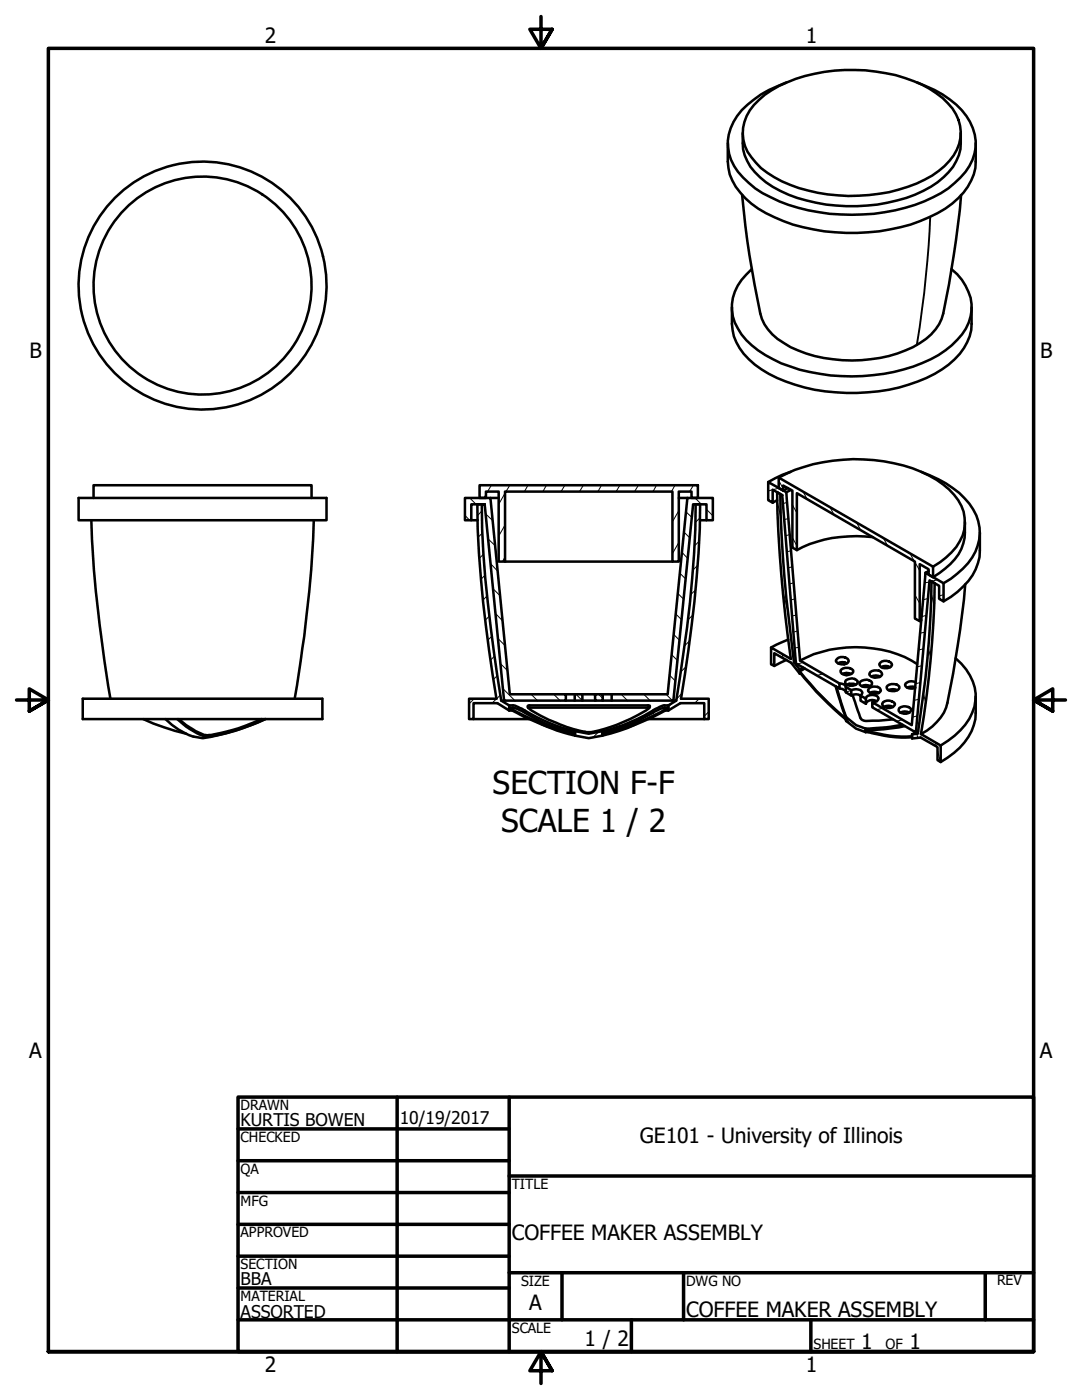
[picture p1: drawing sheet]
<svg xmlns="http://www.w3.org/2000/svg" width="216mm" height="279mm" viewBox="0 0 216 279" stroke-linecap="round" stroke-linejoin="round" font-family="sans-serif">
<!-- layer: Hatch (ANSI) -->
<g fill="none" stroke="#000" stroke-width=".2">
<path d="M93.7 99.4l1.3 1.2M97 98.7l-.4 .7M98 96.8l-.7 1.3M100.8 98.4l-1.3 2.2M101.7 96.8l-.7 1.3M105.3 96.8l-.7 1.3M109 96.8l-.7 1.3M112.7 96.8l-.7 1.3M116.4 96.8l-.8 1.3M120 96.8l-.7 1.3M123.7 96.8l-.8 1.3M127.4 96.8l-.8 1.3"/>
<path d="M131 96.8l-.7 1.3M134.7 96.8l-.7 1.3M138.4 96.8l-.8 1.3M138.7 99.4l1.3 1.2M155.4 95.9l.9 1.6M155.4 97.4l-2.1 .6M160.3 98.2l.8 1.5M92.8 102.9l.9 .9M96.1 102l-.8 .9M96.3 106.4l-.9 .8M96.5 110.6l-.9 .8M96.8 114.8l-.9 .8"/>
<path d="M96.8 102.5l1.5 1.4M97.2 118.9l-.8 .9M97.3 107.5l1.5 1.4M97.9 112.5l1.4 1.4M98.4 117.5l1.4 1.4M100.8 104.8l-1.3 2.2M100.8 111.1l-.5 1M135.3 118.4l1.1 1.2M135.4 101.9l-1.2 2.2M135.4 108.3l-1.2 2.2M135.6 114.4l1.2 1.1M136.1 110.2l1.1 1.2"/>
<path d="M136.5 106.2l1.1 1.1M136.8 102.1l1.2 1.2M138.8 117.7l-1 1M139.2 112.8l-1 1M139.5 108l-.9 1M139.6 103.4l-.9 .9M141 101.7l1.2 1.2M155.1 100.3l.7 2.8M156.2 118l1 4M157 100.3l-.8 .2M157.3 103.5l-.8 .2M157.6 106.7l-.9 .2"/>
<path d="M157.9 109.9l-.9 .2M158.1 113.1l-.8 .2M158.1 107.3l.9 1.6M158.1 100.8l.9 1.6M158.4 116.3l-.9 .2M158.6 119.5l-.8 .3M165.6 101.2l.8 1.5M170.9 104.3l.9 1.6M176.3 107.4l.8 1.5M181.6 110.5l.8 1.5M182.6 118.7l.9 1.7M182.6 112.2l.9 1.7"/>
<path d="M185.2 119.4l-1 .3M185.5 116.1l-1 .2M185.9 118.6l.5 2.4M187.1 115.7l-1.2 .3M188.3 118.7l-.9 .2M94.6 139.4l-1 1.1M97.7 122.9l-.9 .9M98.2 126.9l-.9 .9M98.7 130.9l-.8 .8M98.9 122.4l1.4 1.5M99.3 134.8l-.8 .8M99.4 127.4l1.4 1.4"/>
<path d="M99.8 132.4l1.5 1.5M99.9 138.7l-1.7 1.6M100.3 137.4l2.4 2.4M106 138.6l1.3 1.2M110.5 138.6l1.3 1.2M114.9 138.6l1.3 1.2M119.4 138.6l.9 .8M124 138.6l1.2 1.2M128.5 138.6l1.2 1.2M132.9 138.6l1.3 1.2M133.6 134.7l1.1 1.2M134 130.7l1.2 1.1"/>
<path d="M134.4 126.6l1.2 1.2M134.8 122.5l1.2 1.2M136 138.4l-1 1.1M136.8 133.1l-1 1.1M137.6 127.9l-1 1M138.2 122.7l-1 1.1M139.5 139.4l-.9 .9M156.1 130.5l.2 .9M158.9 122.7l-.8 .2M159.1 125.9l-.8 .3M159.4 129.2l-.8 .1M160.3 132.2l-1.3 .3"/>
<path d="M160.5 135.1v.3M164.2 134.5l-1.2 .3M165 140v.2M167.5 137l-.6 .1M169.9 137.8l-1.1 .3M172.1 139.1l-.4 .1M183.3 139.6l-.9 .2M183.6 136.2l-.9 .3M184 132.8l-1 .3M184.3 138.5l.4 1.8M184.3 129.5l-1 .2M184.5 126.2l-.9 .2"/>
<path d="M184.8 122.8l-.9 .3M185.2 129.3l.5 2M101.7 141.3l-.3 .4M104.6 142.9l-.1 .1M107.8 144.2l-.2 .2M111.1 145.4l-.1 .1M114.7 146.3l-.2 .2M115 146l-.3 .2M119.4 146l-1.1 1.2M125 145l-.3 .3M133.1 141.4l-.5 .5M134.2 140.3l-.9 .8"/>
<path d="M141.4 142l-.9 .9M169.1 143.4l.3 .9M173 145.8v.2M176.1 141.4l-1.2 .3M176.5 146.6v.2M179.8 147l.1 .2M180.1 143.6l-1.3 .4M182.9 146.4l.2 .9M183 142.9l-.9 .2M186.6 148.1l.3 .9M187.1 149.8l.5 2.2"/>
</g>
<!-- layer: Visible (ANSI) -->
<g fill="none" stroke="#000" stroke-width=".51">
<path d="M151.4 19.9a22.1 22.1 0 0 1 11.1-5.2 34.7 34.7 0 0 1 21.5 2.2 14.8 14.8 0 0 1 6.8 5.9 8 8 0 0 1-1.3 9.3 22.2 22.2 0 0 1-12.1 6.3 34 34 0 0 1-22.9-3 13.5 13.5 0 0 1-5.8-6.3 8.4 8.4 0 0 1 2.7-9.2zM156.9 16.4a20.6 20.6 0 0 0-9.8 6.8 9.2 9.2 0 0 0 1.2 12.2 21.2 21.2 0 0 0 9.1 5.5 40.9 40.9 0 0 0 27-.7 18.2 18.2 0 0 0 9-7.1 8.8 8.8 0 0 0-.6-9.9 18.5 18.5 0 0 0-8-6l-1.8-.8M145.2 28.6a13 13 0 0 0 1.6 8.7 17.1 17.1 0 0 0 7.8 6.1 38.7 38.7 0 0 0 23 2.4 29.6 29.6 0 0 0 12.4-5.2 11.3 11.3 0 0 0 4.7-8.3v-3.7M148.1 38.9l.3 3.1a167.4 167.4 0 0 0 3.6 21.6 9.8 9.8 0 0 0 4.4 4.9 25.9 25.9 0 0 0 15.5 3.4 23.8 23.8 0 0 0 12.9-4.3 9.2 9.2 0 0 0 3.4-5.1 199.2 199.2 0 0 0 3.6-23.6M148.2 26.5a10.2 10.2 0 0 0 4.6 9.9 28.6 28.6 0 0 0 16.1 4.7 32.7 32.7 0 0 0 16.8-3.8 12 12 0 0 0 5.9-7.5l.1-3.3M150 53.7a10 10 0 0 0-4 8.2 11.4 11.4 0 0 0 5.3 8 31.7 31.7 0 0 0 16.5 5.2 35.5 35.5 0 0 0 19.5-4.2 15 15 0 0 0 6-6.5 8.5 8.5 0 0 0-1.3-8.5l-1-1.2-1.1-1M146 61.3a12.4 12.4 0 0 0 1.6 8.2 19.8 19.8 0 0 0 11 7.3 38.8 38.8 0 0 0 26.2-1.4 15.1 15.1 0 0 0 8.7-8.3l.3-1.3 .1-4.5M15.7 99.4h49.5v4.4h-49.5zM18.7 99.4v-2.6h43.5v2.6M92.8 99.4h5.1l3.8 39.2h11.2v1.2h-12.3l-3.9-39.2h-2.7v3.2h-1.2zM95.7 96.8h43.6v2.6h-1.3v-1.3h-2.6v14h-1.2v-14h-33.4v14h-1.3v-14h-2.5v1.3h-1.3zM97.9 99.4h1.6"/>
<path d="M135.4 99.4h1.8M137.2 99.4h5v4.4h-1.2v-3.2h-2.7l-3.9 39.2h-12.4v-1.2h11.2zM153.3 96.2l3.6 2 2.7 33.6 7.9 4.6v1l-8.7-5-2.7-33.6-1.9-1.1v2.6l-.9-.5zM155.1 99.8l-.9 .5M155.4 95.3l30.8 17.8v2.1l-.9-.5v-1.1l-1.8-1v11.4l-.9-.6v-11.3l-23.6-13.7v11.4l-.9-.5v-11.4l-1.8-1v1l-.9-.5zM155.4 95.3a33.9 33.9 0 0 1 21-3.2 24.8 24.8 0 0 1 13 5.6 8.3 8.3 0 0 1 .5 12.5l-2.3 2-1.4 .9M157.2 97.4l-.9 .5M157.7 94.2l-1.6 .5-2.8 1.5M157.8 97.8l-.9 .4M183.8 94.2a19.6 19.6 0 0 1 10.4 7.5 9.2 9.2 0 0 1-2 11.8l-2.5 2-1.4 .9M18.2 103.8a266.1 266.1 0 0 0 3.8 35.6M62.6 103.8a266.1 266.1 0 0 1-3.8 35.6"/>
<path d="M94 103.8h1.3M100.8 112.1h33.4M139.7 103.8h1.3M174.1 107.2a25.2 25.2 0 0 0-15.1 2.6M184.7 114.3l3.6 2.1v3.6l-.9-.5v-2.6l-1.9-1.1-2.7 30.4-8.7-5v-1.1l7.8 4.6zM185.3 114l-.6 .3M192.5 104.2a9.5 9.5 0 0 1-3.9 9.3l-2.4 1.7M192.6 116.6l-.6 6.1a209.4 209.4 0 0 1-3.2 18.5 10.7 10.7 0 0 1-5 5.3M195.5 106.3v3.6a10 10 0 0 1-3.3 7.1l-2.5 2.1-1.4 .9M16.5 139.4h47.8v4.1h-47.8zM100 139.8h.6M112.9 139.8h1.8"/>
<path d="M112.9 138.6h1.8M114.7 138.6h1.5v1.2h-1.5zM116.2 138.6h4.1v1.2h-1.6v-1.2M116.2 139.8h2.5M120.3 139.8h1.7M120.3 138.6h1.7M134.4 139.8h.5M156.9 131.7l-2.4 1.2M157.3 127.6l-3.4 1.6M158.8 132l-.4 .2M159.6 134a70.8 70.8 0 0 0 9.2 9.5M159.6 133.6l-1.2-1.4a273.3 273.3 0 0 1-2.7-33.6l-.6-.4a269.6 269.6 0 0 0 2.7 33.3l-3.9-2.3v3.4l.6 .3v-2.5l3.4 1.9 1.7 2.1"/>
<path d="M159.6 134.4v-.2a65.6 65.6 0 0 0 9.2 9.4v.3M159.6 133.6v.4M159.6 131.8a24.5 24.5 0 0 1 22.3 0l1.1 .7M159.7 134.4h-.1M160.3 133.2l-.7 .4M160.6 133.4l-1 .6M166.8 137l2 6.5M166.9 137l1.9 6.1M167 131.5a1.48 1.48 0 0 1 2.4 .5 1.58 1.58 0 0 1-2.6 0zM167.2 132.4a1.68 1.68 0 0 1 1.8 0M167.5 136.4a1.1 1.1 0 0 1 1.3 .7M167.5 137.4a1.23 1.23 0 0 1 1.3 .8"/>
<path d="M167.9 133.6a1.86 1.86 0 0 1 2.3 .2 .86 .86 0 0 1-.9 .9 1.24 1.24 0 0 1-1.6-.8zM168.1 134.5a2.17 2.17 0 0 1 1.8 0M168.5 132.2v.4M168.6 132.2l-.1 .3M168.8 137.1l1.1 .6v1.1l-1.1-.6zM168.8 135.8a1.68 1.68 0 0 1 2.3 .2 .86 .86 0 0 1-.9 .8 1.43 1.43 0 0 1-1.5-.5zM168.8 134.3l.2 .4M169 136.7a2.17 2.17 0 0 1 1.8 0M169.5 136.5l.1 .3M169.9 137.7a1.68 1.68 0 0 1 2.2 .5l-.4 .6a1.79 1.79 0 0 0-1.8 0M170.1 138.7l1.5 4.5a1.21 1.21 0 0 0 1.2 .7l5.3-.3M171.7 138.8l1.1 .6v1.1l-1.1-.7z"/>
<path d="M171.7 136a1.59 1.59 0 0 1 2.3 .2v.3a1.63 1.63 0 0 1-2.5 .1v-.3zM171.9 136.9a2.17 2.17 0 0 1 1.8 0M172.8 139.4a1.19 1.19 0 0 1 1.7-.7l.4 .2 .4 .5a1.06 1.06 0 0 1-1.2 .7M173.4 137.4a1.67 1.67 0 0 1 2.3 .2l.1 .3a1.69 1.69 0 0 1-2.6 0zM173.6 138.2a2.17 2.17 0 0 1 1.8 0M173.7 134.1a1.67 1.67 0 0 1 2.3 .3v.2a1.69 1.69 0 0 1-2.5 .1zM173.9 135a2.17 2.17 0 0 1 1.7 0M174.9 140a1.78 1.78 0 0 0-2.1 .1v.4M175.6 132.3a1.48 1.48 0 0 1 2.4 .4 1.46 1.46 0 0 1-2.5-.2zM175.8 133.2a1.68 1.68 0 0 1 1.8 0M177.1 136.8a1.86 1.86 0 0 1 2.4 .2 .86 .86 0 0 1-1 .9 1.24 1.24 0 0 1-1.6-.8zM177.3 137.7a2.17 2.17 0 0 1 1.8 0"/>
<path d="M182.6 137.2a2.23 2.23 0 0 0-1.6 0M182.7 136.1a1.52 1.52 0 0 0-2.1 .6 1.44 1.44 0 0 0 2 .6M183.8 123.8l-.3 .2M190.7 131.4a9.5 9.5 0 0 1 3.7 9.6 13.2 13.2 0 0 1-6.7 7.8M194.7 139v3.3a11.2 11.2 0 0 1-5.6 8.9l-1.4 .9M28.6 143.5a48.7 48.7 0 0 0 8.5 2.9M33 143.5a11.3 11.3 0 0 0 7.4 3.8 45.6 45.6 0 0 0 12.6-3.8M35.4 143.5a15.2 15.2 0 0 0 5.6 3.5l1.1-.1a40.2 40.2 0 0 0 10.8-3.4M35.7 143.5a15.2 15.2 0 0 0 5.3 3.2h.3a37.2 37.2 0 0 0 10.9-3.2M94.5 143.5h11.1M101.6 141.2a45.1 45.1 0 0 0 13.1 5.1M101.6 140.8l-1.6-1-1.4-9.7a211.7 211.7 0 0 1-2.5-29.5h-.9a247.9 247.9 0 0 0 3.9 38.8h-5.5v4.1h.9v-3.2h4.8l2.3 1.5"/>
<path d="M101.6 141.8v-.3a45.1 45.1 0 0 0 13.1 5.1v.2M101.6 141.2a5 5 0 0 1 3.1 1 32.7 32.7 0 0 0 10 4.1M101.6 140.8a5 5 0 0 1 3.1 1 34.4 34.4 0 0 0 10 4.1M101.6 140.8v.4M101.6 141.8h.6M105.3 140.8h24.2h.2l-.2 .5a30.9 30.9 0 0 1-12 4.8 29.9 29.9 0 0 1-12.1-4.8zM105.4 141.3h24.1M108.1 144.6l3 1.2 3.6 1M114.7 145.9l2.8 .5 2.7-.5M114.7 146.8l2.8 .5 2.7-.5M114.7 145.9v.4M120.2 145.9v.4"/>
<path d="M126.8 144.6a35.6 35.6 0 0 1-6.6 2.2M129.3 143.5h11.2M132.8 141.8h.5M133.3 140.8l1.6-1 .8-4.8a229 229 0 0 0 3.1-34.4h.9a247.9 247.9 0 0 1-3.8 38.8h5.5v4.1h-.9v-3.2h-4.7l-2.5 1.5M133.3 141.2a45.1 45.1 0 0 1-13.1 5.1M133.3 141.8v-.3a45.1 45.1 0 0 1-13.1 5.1v.2M133.3 141.2a4.7 4.7 0 0 0-3 1l-4.3 2.2-3.6 1.3-2.2 .6M133.3 140.8a4.7 4.7 0 0 0-3 1 32.1 32.1 0 0 1-10.1 4.1M133.3 140.8v.4M168.7 143.6l.1 .3M168.8 143.1l2 1.6 1.9 .7M168.8 143.9l2 1.5 1.9 .7"/>
<path d="M168.8 143.1v.4M172.7 145.7a24.2 24.2 0 0 0 9.3 1.2v-.3M172.7 146.1v-.2a24.2 24.2 0 0 0 9.3 1.2v.3l1.7-.2 3.4 1.9v2.6l.6 .4v-3.3l-3.9-2.3M172.7 145.4v.3M172.7 146.1h.7M176.2 140.1a1.77 1.77 0 0 1 2.4 .3 1.23 1.23 0 0 1-1.9 .8l-.6-.5-.1-.2zM176.4 141.1a1.68 1.68 0 0 1 1.8 0M179.5 141.3a1.77 1.77 0 0 1 2.3 .2 1.23 1.23 0 0 1-1.9 .8l-.6-.4zM179.6 142.2a1.79 1.79 0 0 1 1.9 0M180.1 144.7l-3.3 .5-4.1 .2M180.5 144.9l-4.2 .6-3.6 .2M182.7 146.2l-.7 .4"/>
<path d="M183.2 145.9l-.4 .3M183.8 146.5a199.8 199.8 0 0 0 2.7-30.1l-.6-.4a203.1 203.1 0 0 1-2.8 30.4l-1.1 .2"/>
<circle cx="40.4" cy="57" r="24.7"/>
<circle cx="40.4" cy="57" r="21.8"/>
</g>
<!-- layer: Visible Narrow (ANSI) -->
<path d="M185.6 43.3a226.2 226.2 0 0 1-2.7 25.5" fill="none" stroke="#000" stroke-width=".38"/>
<!-- layer: Border (ANSI) -->
<g fill="none" stroke="#000" stroke-width=".7">
<path d="M107.9 3.3v6.4l-2.2-3.9h4.5l-2.3 3.9 2.3-3.9M3.3 139.7h6.4l-3.9-2.2v4.4l3.9-2.2-3.9 2.2M212.6 139.7h-6.4l3.9-2.2v4.4l-3.9-2.2 3.9 2.2M47.5 218.9h158.7v50.8h-158.7zM79.2 218.9v50.8M101.6 218.9v50.8M47.5 225.3h54.1M47.5 231.6h54.1M47.5 238h54.1M101.6 234.7h104.6M47.5 244.3h54.1M47.5 250.7h54.1"/>
<path d="M47.5 257h54.1M101.6 254h104.6M112.1 254v9.4M136.4 254v9.4M196.6 254v9.4M9.7 269.7v-260h196.5v260h-196.5h196.5M47.5 263.4h158.7M110.2 273.6l-2.3-3.9 2.3 3.9h-4.5l2.2-3.9v6.4M126 263.4v6.3M161.8 263.4v6.3"/>
</g>
<g font-size="6.3">
<text x="98.3" y="158.5">SECTION F-F</text>
<text x="100" y="166.1">SCALE 1 / 2</text>
</g>
<g font-size="4.2">
<text x="52.8" y="8.6">2</text>
<text x="160.8" y="8.6">1</text>
<text x="5.9" y="71.4">B</text>
<text x="207.6" y="71.4">B</text>
<text x="5.8" y="211.1">A</text>
<text x="207.5" y="211.1">A</text>
<text x="127.7" y="228">GE101 - University of Illinois</text>
<text x="102.1" y="247.4">COFFEE MAKER ASSEMBLY</text>
<text x="105.6" y="261.5">A</text>
<text x="136.9" y="262.8">COFFEE MAKER ASSEMBLY</text>
<text x="116.6" y="268.6">1 / 2</text>
<text x="171.8" y="269.2">1</text>
<text x="181.5" y="269.2">1</text>
<text x="52.8" y="273.8">2</text>
<text x="160.8" y="273.8">1</text>
</g>
<g font-size="3.5">
<text x="48" y="224.7">KURTIS BOWEN</text>
<text x="79.8" y="224.2">10/19/2017</text>
<text x="48" y="256.5">BBA</text>
<text x="48" y="263">ASSORTED</text>
</g>
<g font-size="2.8">
<text x="48" y="221.5">DRAWN</text>
<text x="48" y="227.9">CHECKED</text>
<text x="48" y="234.3">QA</text>
<text x="102.1" y="237.2">TITLE</text>
<text x="48" y="240.6">MFG</text>
<text x="48" y="247">APPROVED</text>
<text x="48" y="253.2">SECTION</text>
<text x="104" y="256.6">SIZE</text>
<text x="136.9" y="256.6">DWG NO</text>
<text x="198.9" y="256.5">REV</text>
<text x="48" y="259.7">MATERIAL</text>
<text x="102.1" y="266">SCALE</text>
<text x="162.3" y="269.2">SHEET</text>
<text x="176.7" y="269.2">OF</text>
</g>
</svg>
